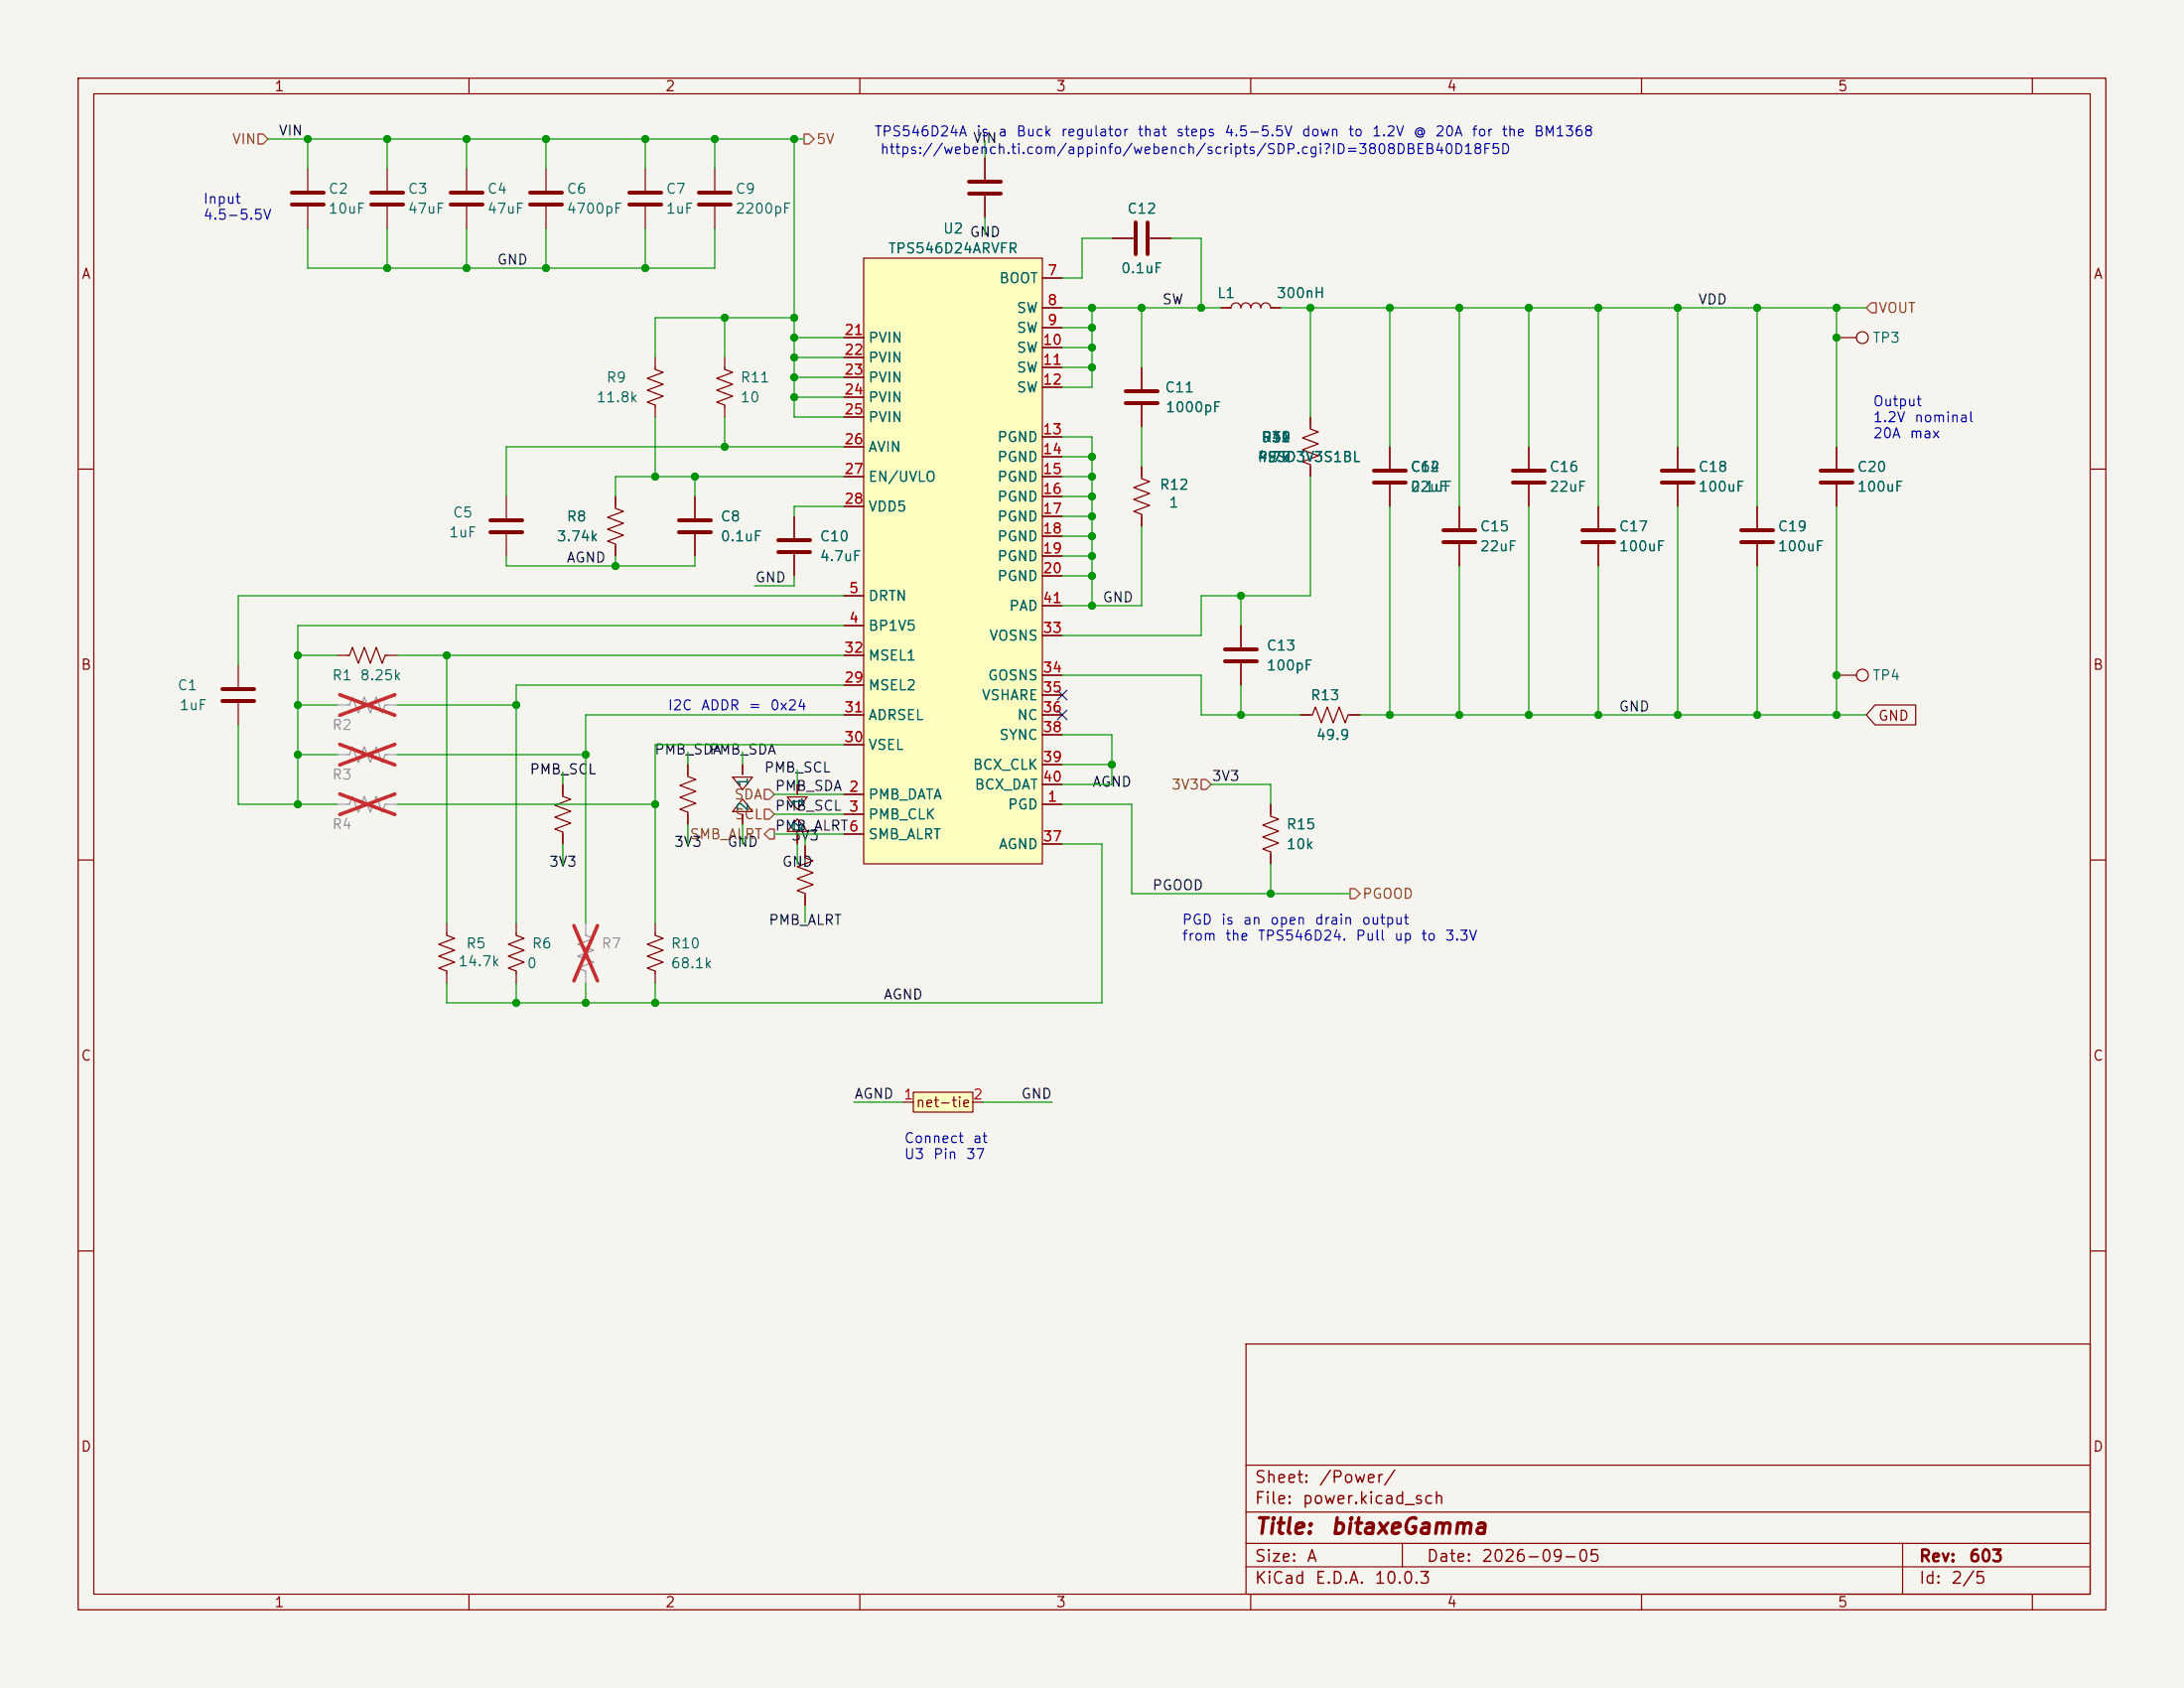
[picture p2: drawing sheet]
<svg xmlns="http://www.w3.org/2000/svg" width="279mm" height="216mm" viewBox="0 0 279 216" stroke-linecap="round" stroke-linejoin="round" font-family="sans-serif">
<path d="M0 0h279.4v215.9h-279.4z" fill="#f5f4ef" stroke="#f5f4ef" stroke-width=".13"/>
<g fill="none" stroke="#840000" stroke-width=".15">
<path d="M10 10h259.4v195.9h-259.4zM12 12h255.4v191.9h-255.4zM60 10v2M110 10v2M160 10v2M210 10v2M260 10v2M10 60h2M88.9 63.5v2.8M88.9 68.3v2.8M267.4 60h2M158.7 80v2.8"/>
<path d="M158.7 84.8v2.8M10 110h2M267.4 110h2M10 160h2M159.4 171.9h108v32h-108zM267.4 160h2M159.4 197.4h108M159.4 193.4h108M159.4 187.4h108M179.4 197.4v3M243.4 197.4v6.5M60 203.9v2"/>
<path d="M110 203.9v2M159.4 200.4h108M160 203.9v2M210 203.9v2M260 203.9v2"/>
</g>
<path d="M86.9 66.5h4M86.9 68.1h4M156.7 83.1h4.1M156.7 84.6h4.1" fill="none" stroke="#840000" stroke-width=".51"/>
<path d="M110.5 33h22.8v77.5h-22.8z" fill="#ffffc2"/>
<g fill="none" stroke="#840000" stroke-width=".15">
<path d="M110.5 33h22.8v77.5h-22.8zM133.3 35.6h2.6M133.3 39.4h2.6M107.9 43.2h2.6M107.9 45.7h2.6M107.9 48.3h2.6M107.9 50.8h2.6M107.9 53.3h2.6M107.9 57.2h2.6M133.3 41.9h2.6M133.3 44.5h2.6M133.3 47h2.6"/>
<path d="M133.3 49.5h2.6M133.3 55.9h2.6M133.3 58.4h2.6M107.9 76.2h2.6M107.9 61h2.6M107.9 64.8h2.6M133.3 61h2.6M133.3 63.5h2.6M133.3 66h2.6M133.3 68.6h2.6M133.3 71.1h2.6M133.3 73.7h2.6"/>
<path d="M133.3 77.5h2.6M93.7 99.4h2.6l-1.3 1.6zM95 97.8v1.3M107.9 80h2.6M107.9 87.6h2.6M107.9 95.3h2.6M107.9 91.4h2.6M107.9 83.8h2.6M133.3 91.4h2.6M133.3 81.3h2.6M133.3 86.4h2.6M133.3 88.9h2.6"/>
<path d="M133.3 94h2.6M133.3 97.8h2.6M95 102.2l1.3 1.6h-2.6zM95 104.1v1.3M107.9 101.6h2.6M107.9 104.1h2.6M107.9 106.7h2.6M133.3 102.9h2.6M133.3 108h2.6M133.3 100.3h2.6M162.6 102.9v1.5l1 .4-2.1 .7 2.1 .8-2.1 .8 2.1 .7-2.1 .8 1.1 .4v1.5"/>
</g>
<path d="M116.8 139.7h7.7v2.5h-7.7z" fill="#ffffc2"/>
<g fill="none" stroke="#840000" stroke-width=".15">
<path d="M39.4 21.6v2.8M39.4 26.4v2.8M49.5 21.6v2.8M49.5 26.4v2.8M59.7 21.6v2.8M59.7 26.4v2.8M69.8 21.6v2.8M69.8 26.4v2.8M82.5 21.6v2.8M82.5 26.4v2.8M91.4 21.6v2.8M91.4 26.4v2.8"/>
<path d="M126 20.2v2.8M126 25v2.8M133.3 39.4h2.6M133.3 35.6h2.6M142.2 30.5h2.8M147.1 30.5h2.8M156.2 39.4h1.3a.64 .64 0 0 1 .6-.7 .64 .64 0 0 1 .6 .7 .64 .64 0 0 1 .7-.7 .64 .64 0 0 1 .6 .7 .64 .64 0 0 1 .7-.7 .64 .64 0 0 1 .6 .7 .64 .64 0 0 1 .6-.7 .64 .64 0 0 1 .7 .7h1.2M83.8 45.7v1.5l1 .4-2 .8 2 .7-2 .8 2 .8-2 .7 1 .4v1.5M92.7 45.7v1.5l1 .4-2 .8 2 .7-2 .8 2 .8-2 .7 1 .4v1.5M107.9 43.2h2.6M107.9 45.7h2.6M107.9 48.3h2.6"/>
<path d="M107.9 50.8h2.6M107.9 53.3h2.6M107.9 57.2h2.6M133.3 41.9h2.6M133.3 44.5h2.6M133.3 47h2.6M133.3 49.5h2.6M133.3 55.9h2.6M133.3 58.4h2.6M146 59.7v1.5l1.1 .4-2.1 .8 2.1 .7-2.1 .8 2.1 .7-2.1 .8 1 .4v1.5M146 47v2.8M146 51.8v2.8"/>
<path d="M167.6 53.3v1.6l1.1 .3-2.1 .8 2.1 .8-2.1 .7 2.1 .8-2.1 .8 1 .3v1.6M177.8 57.2v2.7M195.6 57.2v2.7M214.6 57.2v2.7M234.9 57.2v2.7M234.9 43.2h2.6M64.8 63.5v2.8M64.8 68.3v2.8M78.7 63.5v1.5l1.1 .4-2.1 .8 2.1 .7-2.1 .8 2.1 .8-2.1 .7 1 .4v1.5M88.9 63.5v2.8M88.9 68.3v2.8M101.6 66v2.8"/>
<path d="M101.6 70.9v2.8M107.9 76.2h2.6M107.9 61h2.6M107.9 64.8h2.6M133.3 61h2.6M133.3 63.5h2.6M133.3 66h2.6M133.3 68.6h2.6M133.3 71.1h2.6M133.3 73.7h2.6M133.3 77.5h2.6M177.8 62v2.8"/>
<path d="M186.7 64.8v2.8M186.7 69.6v2.8M195.6 62v2.8M204.5 64.8v2.8M204.5 69.6v2.8M214.6 62v2.8M224.8 64.8v2.8M224.8 69.6v2.8M234.9 62v2.8M30.5 85.1v2.8M30.5 89.9v2.8M43.2 83.8h1.5l.4-1 .7 2 .8-2 .8 2 .7-2 .8 2 .4-1h1.5"/>
<path d="M88 97.8v1.5l1 .4-2 .8 2 .7-2 .8 2 .7-2 .8 1 .4v1.5M95 97.8v1.3M107.9 91.4h2.6M107.9 83.8h2.6M107.9 80h2.6M107.9 87.6h2.6M107.9 95.3h2.6M133.3 91.4h2.6M133.3 86.4h2.6M133.3 81.3h2.6M133.3 88.9h2.6M133.3 94h2.6"/>
<path d="M133.3 97.8h2.6M158.7 80v2.8M158.7 84.8v2.8M166.4 91.4h1.5l.4-1 .7 2.1 .8-2.1 .8 2.1 .7-2.1 .8 2.1 .4-1.1h1.5M234.9 86.4h2.6M239.9 90.2h5.2v2.5h-5.2l-1.1-1.3zM57.1 118.1v1.5l1.1 .4-2.1 .8 2.1 .7-2.1 .8 2.1 .8-2.1 .7 1 .4v1.5M66 118.1v1.5l1.1 .4-2.1 .8 2.1 .7-2.1 .8 2.1 .8-2.1 .7 1 .4v1.5M72 100.3v1.6l1 .3-2 .8 2 .8-2 .7 2 .8-2 .7 1 .4v1.6M83.8 118.1v1.5l1 .4-2 .8 2 .7-2 .8 2 .8-2 .7 1 .4v1.5M95 104.1v1.3M100.7 101.9h2.6l-1.3 1.6z"/>
<path d="M102 104.7l1.3 1.6h-2.6zM102 100.3v1.3M102 106.7v1.3M103 108.2v1.5l1 .4-2 .8 2 .7-2 .8 2 .7-2 .8 1 .4v1.5M107.9 101.6h2.6M107.9 104.1h2.6M107.9 106.7h2.6M133.3 102.9h2.6M133.3 108h2.6M133.3 100.3h2.6M162.6 102.9v1.2M162.6 109.2v1.3"/>
<path d="M116.8 139.7h7.7v2.5h-7.7zM115.6 141h1.2M124.5 141h1.2"/>
<circle cx="238.3" cy="43.2" r=".76"/>
<circle cx="238.3" cy="86.4" r=".76"/>
</g>
<path d="M43.2 96.5h1.5l.4-1 .7 2 .8-2 .8 2 .7-2 .8 2 .4-1h1.5M43.2 90.2h1.5l.4-1 .7 2 .8-2 .8 2 .7-2 .8 2 .4-1h1.5M43.2 102.9h1.5l.4-1 .7 2 .8-2 .8 2 .7-2 .8 2 .4-1h1.5M74.9 118.1v1.5l1 .4-2 .8 2 .7-2 .8 2 .8-2 .7 1 .4v1.5" fill="none" stroke="#9c9b98" stroke-width=".15"/>
<path d="M43.5 95.2l7 2.6M43.5 88.9l7 2.6M50.5 95.2l-7 2.6M50.5 88.9l-7 2.6M43.5 101.6l7 2.6M50.5 101.6l-7 2.6M73.4 118.4l3 7.1M76.4 118.4l-3 7.1" fill="none" stroke="#e12e31" stroke-width=".46"/>
<g fill="none" stroke="#840000" stroke-width=".51">
<path d="M37.3 24.6h4.1M37.3 26.2h4.1M47.5 24.6h4.1M47.5 26.2h4.1M57.7 24.6h4M57.7 26.2h4M67.8 24.6h4.1M67.8 26.2h4.1M80.5 24.6h4.1M80.5 26.2h4.1M89.4 24.6h4.1M89.4 26.2h4.1"/>
<path d="M124 23.2h4M124 24.8h4M145.3 28.4v4.1M146.8 28.4v4.1M144 51.6h4.1M144 50h4.1M62.7 68.1h4.1M62.7 66.5h4.1M99.6 69.1h4M99.6 70.6h4M175.8 60.2h4M175.8 61.7h4"/>
<path d="M184.7 67.8h4M184.7 69.3h4M193.5 60.2h4.1M193.5 61.7h4.1M202.4 67.8h4.1M202.4 69.3h4.1M212.6 60.2h4.1M212.6 61.7h4.1M222.8 67.8h4M222.8 69.3h4M232.9 60.2h4.1M232.9 61.7h4.1"/>
<path d="M28.4 88.1h4.1M28.4 89.7h4.1"/>
</g>
<path d="M33 17.1h.7l.6 .7-.6 .6h-.7zM102.9 17.1h.6l.6 .7-.6 .6h-.6zM238.8 39.4l.6-.7h.6v1.3h-.6zM153.7 99.7h.6l.6 .6-.6 .7h-.6zM97.8 101h.6l.7 .6-.7 .6h-.6zM97.8 103.5h.6l.7 .6-.7 .7h-.6zM98.4 106h.7v1.3h-.7l-.6-.6zM172.7 113.7h.7l.6 .6-.6 .6h-.7z" fill="none" stroke="#725600" stroke-width=".15"/>
<g fill="none" stroke="#009600" stroke-width=".15">
<path d="M34.3 17.8h68.6M39.4 17.8v3.8M49.5 17.8v3.8M59.7 17.8v3.8M69.8 17.8v3.8M82.5 17.8v3.8M91.4 17.8v3.8M101.6 17.8v35.5h6.3M126 18v2.2M39.4 29.2v5.1h52v-5.1M49.5 29.2v5.1M59.7 29.2v5.1"/>
<path d="M69.8 29.2v5.1M82.5 29.2v5.1M126 27.8v2.2M135.9 39.4h20.3M139.7 39.4v10.1h-3.8M142.2 30.5h-3.8v5.1h-2.5M146 39.4v7.6M149.9 30.5h3.8v8.9M163.8 39.4h75M167.6 39.4v13.9M177.8 39.4v17.8M186.7 39.4v25.4"/>
<path d="M195.6 39.4v17.8M204.5 39.4v25.4M214.6 39.4v17.8M224.8 39.4v25.4M234.9 39.4v17.8M83.8 53.3v7.7M92.7 40.6v5.1M92.7 53.3v3.9M101.6 40.6h-17.8v5.1M101.6 43.2h6.3M101.6 48.3h6.3M101.6 50.8h6.3"/>
<path d="M101.6 45.7h6.3M107.9 57.2h-43.1v6.3M135.9 55.9h3.8v21.6M135.9 44.5h3.8M135.9 47h3.8M135.9 58.4h3.8M135.9 41.9h3.8M146 54.6v5.1M64.8 71.1v1.3h24.1v-1.3M78.7 71.1v1.3M88.9 61v2.5M101.6 73.7v1.2h-5.1"/>
<path d="M107.9 76.2h-77.4v8.9M107.9 64.8h-6.3v1.2M107.9 61h-29.2v2.5M135.9 73.7h3.8M135.9 66h3.8M135.9 71.1h3.8M135.9 68.6h3.8M135.9 61h3.8M135.9 63.5h3.8M146 67.3v10.2h-10.1M158.7 76.2v3.8M167.6 61v15.2h-13.9v5.1h-17.8"/>
<path d="M177.8 64.8v26.6M186.7 72.4v19M195.6 64.8v26.6M204.5 72.4v19M214.6 64.8v26.6M224.8 72.4v19M234.9 64.8v26.6M30.5 92.7v10.2h12.7M38.1 96.5h5.1M38.1 83.8h5.1M38.1 90.2h5.1M50.8 96.5h24.1"/>
<path d="M50.8 83.8h57.1M50.8 90.2h15.2M57.1 83.8v34.3M72 98.7v1.6M88 96.2v1.6M95 96.2v1.6M102 98.5v1.8M107.9 91.4h-33v26.7M107.9 80h-69.8v22.9M107.9 87.6h-41.9v30.5M107.9 95.3h-24.1v22.8M135.9 86.4h17.8v5h12.7"/>
<path d="M135.9 94h6.3v6.3h-6.3M135.9 97.8h6.3M158.7 87.6v3.8M174 91.4h64.8M50.8 102.9h33M72 108v2.5M88 105.4v2.6M95 105.4v2.6M99.1 104.1h8.8M99.1 101.6h8.8M99.1 106.7h8.8M102 108v2.5"/>
<path d="M103 107.2v1M103 115.8v2.2M135.9 108h5.1v20.3h-83.9v-2.6M135.9 102.9h8.9v11.4h27.9M154.9 100.3h7.7v2.6M162.6 110.5v3.8M66 125.7v2.6M74.9 125.7v2.6M83.8 125.7v2.6M109.2 141h6.4M125.7 141h8.9"/>
</g>
<path d="M135.3 88.3l1.2 1.2M135.3 90.8l1.2 1.2M136.5 88.3l-1.2 1.2M136.5 90.8l-1.2 1.2" fill="none" stroke="#000084" stroke-width=".15"/>
<g fill="#009600" stroke="#009600" stroke-width=".13">
<circle cx="69.8" cy="34.3" r=".46"/>
<circle cx="59.7" cy="34.3" r=".46"/>
<circle cx="59.7" cy="17.8" r=".46"/>
<circle cx="82.5" cy="34.3" r=".46"/>
<circle cx="69.8" cy="17.8" r=".46"/>
<circle cx="49.5" cy="17.8" r=".46"/>
<circle cx="39.4" cy="17.8" r=".46"/>
<circle cx="49.5" cy="34.3" r=".46"/>
<circle cx="83.8" cy="61" r=".46"/>
<circle cx="38.1" cy="90.2" r=".46"/>
<circle cx="38.1" cy="83.8" r=".46"/>
<circle cx="66" cy="90.2" r=".46"/>
<circle cx="38.1" cy="96.5" r=".46"/>
<circle cx="38.1" cy="102.9" r=".46"/>
<circle cx="57.1" cy="83.8" r=".46"/>
<circle cx="88.9" cy="61" r=".46"/>
<circle cx="92.7" cy="57.2" r=".46"/>
<circle cx="158.7" cy="91.4" r=".46"/>
<circle cx="78.7" cy="72.4" r=".46"/>
<circle cx="101.6" cy="43.2" r=".46"/>
<circle cx="82.5" cy="17.8" r=".46"/>
<circle cx="91.4" cy="17.8" r=".46"/>
<circle cx="92.7" cy="40.6" r=".46"/>
<circle cx="101.6" cy="40.6" r=".46"/>
<circle cx="101.6" cy="48.3" r=".46"/>
<circle cx="101.6" cy="50.8" r=".46"/>
<circle cx="101.6" cy="45.7" r=".46"/>
<circle cx="101.6" cy="17.8" r=".46"/>
<circle cx="83.8" cy="128.3" r=".46"/>
<circle cx="74.9" cy="128.3" r=".46"/>
<circle cx="66" cy="128.3" r=".46"/>
<circle cx="83.8" cy="102.9" r=".46"/>
<circle cx="74.9" cy="96.5" r=".46"/>
<circle cx="142.2" cy="97.8" r=".46"/>
<circle cx="186.7" cy="39.4" r=".46"/>
<circle cx="195.6" cy="39.4" r=".46"/>
<circle cx="177.8" cy="39.4" r=".46"/>
<circle cx="186.7" cy="91.4" r=".46"/>
<circle cx="177.8" cy="91.4" r=".46"/>
<circle cx="195.6" cy="91.4" r=".46"/>
<circle cx="139.7" cy="66" r=".46"/>
<circle cx="167.6" cy="39.4" r=".46"/>
<circle cx="162.6" cy="114.3" r=".46"/>
<circle cx="139.7" cy="77.5" r=".46"/>
<circle cx="234.9" cy="91.4" r=".46"/>
<circle cx="224.8" cy="91.4" r=".46"/>
<circle cx="214.6" cy="91.4" r=".46"/>
<circle cx="204.5" cy="91.4" r=".46"/>
<circle cx="234.9" cy="43.2" r=".46"/>
<circle cx="204.5" cy="39.4" r=".46"/>
<circle cx="214.6" cy="39.4" r=".46"/>
<circle cx="234.9" cy="86.4" r=".46"/>
<circle cx="234.9" cy="39.4" r=".46"/>
<circle cx="224.8" cy="39.4" r=".46"/>
<circle cx="146" cy="39.4" r=".46"/>
<circle cx="153.7" cy="39.4" r=".46"/>
<circle cx="139.7" cy="41.9" r=".46"/>
<circle cx="139.7" cy="44.5" r=".46"/>
<circle cx="139.7" cy="39.4" r=".46"/>
<circle cx="139.7" cy="73.7" r=".46"/>
<circle cx="139.7" cy="71.1" r=".46"/>
<circle cx="139.7" cy="68.6" r=".46"/>
<circle cx="158.7" cy="76.2" r=".46"/>
<circle cx="139.7" cy="47" r=".46"/>
<circle cx="139.7" cy="63.5" r=".46"/>
<circle cx="139.7" cy="58.4" r=".46"/>
<circle cx="139.7" cy="61" r=".46"/>
</g>
<g font-size="2" fill="#840000">
<text x="160.4" y="196.7">Title:</text>
<text x="170.1" y="196.7">bitaxeGamma</text>
</g>
<g font-size="1.5" fill="#840000">
<text x="160.4" y="190">Sheet:</text>
<text x="168.6" y="190">/Power/</text>
<text x="160.4" y="192.7">File:</text>
<text x="166.5" y="192.7">power.kicad_sch</text>
<text x="160.4" y="202.9">KiCad</text>
<text x="160.4" y="200.1">Size:</text>
<text x="167.1" y="200.1">A</text>
<text x="168.1" y="202.9">E.D.A.</text>
<text x="175.7" y="202.9">10.0.3</text>
<text x="182.4" y="200.1">Date:</text>
<text x="189.4" y="200.1">2026-09-05</text>
<text x="245.4" y="200.1">Rev:</text>
<text x="245.4" y="202.9">Id:</text>
<text x="249.5" y="202.9">2/5</text>
<text x="251.8" y="200.1">603</text>
</g>
<g font-size="1.3" fill="#840000">
<text x="35" y="12">1</text>
<text x="85" y="12">2</text>
<text x="135" y="12">3</text>
<text x="185" y="12">4</text>
<text x="235" y="12">5</text>
<text x="10.3" y="36">A</text>
<text x="267.7" y="36">A</text>
<text x="10.3" y="86">B</text>
<text x="267.7" y="86">B</text>
<text x="240.2" y="92.5">GND</text>
<text x="10.3" y="136">C</text>
<text x="267.7" y="136">C</text>
<text x="117.1" y="141.9">net-tie</text>
<text x="10.3" y="186">D</text>
<text x="267.7" y="186">D</text>
<text x="35" y="205.9">1</text>
<text x="85" y="205.9">2</text>
<text x="135" y="205.9">3</text>
<text x="185" y="205.9">4</text>
<text x="235" y="205.9">5</text>
</g>
<g font-size="1.3" fill="#0f0f0f">
<text x="35.6" y="17.7">VIN</text>
<text x="124.4" y="18.6">VIN</text>
<text x="63.5" y="34.2">GND</text>
<text x="124" y="30.6">GND</text>
<text x="148.6" y="39.2">SW</text>
<text x="217.2" y="39.2">VDD</text>
<text x="72.4" y="72.3">AGND</text>
<text x="96.5" y="74.8">GND</text>
<text x="141" y="77.3">GND</text>
<text x="207" y="91.3">GND</text>
<text x="67.7" y="99.4">PMB_SCL</text>
<text x="83.6" y="96.8">PMB_SDA</text>
<text x="90.6" y="96.8">PMB_SDA</text>
<text x="97.7" y="99.1">PMB_SCL</text>
<text x="99.1" y="101.5">PMB_SDA 2</text>
<text x="139.7" y="101">AGND</text>
<text x="154.9" y="100.2">3V3</text>
<text x="99.1" y="104">PMB_SCL 3</text>
<text x="99.1" y="106.6">PMB_ALRT6</text>
<text x="101.1" y="107.8">3V3</text>
<text x="70.1" y="111.2">3V3</text>
<text x="86.1" y="108.6">3V3</text>
<text x="93" y="108.6">GND</text>
<text x="100" y="111.2">GND</text>
<text x="98.2" y="118.6">PMB_ALRT</text>
<text x="147.3" y="114.2">PGOOD</text>
<text x="112.9" y="128.1">AGND</text>
<text x="109.2" y="140.8">AGND</text>
<text x="130.5" y="140.8">GND</text>
</g>
<g font-size="1.3" fill="#0000c2">
<text x="111.8" y="17.8">TPS546D24A</text>
<text x="124.8" y="17.8">is</text>
<text x="127.6" y="17.8">a</text>
<text x="129.9" y="17.8">Buck</text>
<text x="135.6" y="17.8">regulator</text>
<text x="145.4" y="17.8">that</text>
<text x="150.4" y="17.8">steps</text>
<text x="156.5" y="17.8">4.5-5.5V</text>
<text x="166.4" y="17.8">down</text>
<text x="172.4" y="17.8">to</text>
<text x="175.4" y="17.8">1.2V</text>
<text x="180.7" y="17.8">@</text>
<text x="183.5" y="17.8">20A</text>
<text x="188.2" y="17.8">for</text>
<text x="192" y="17.8">the</text>
<text x="196.1" y="17.8">BM1368</text>
<text x="112.5" y="20">https://webench.ti.com/appinfo/webench/scripts/SDP.cgi?ID=3808DBEB40D18F5D</text>
<text x="25.9" y="26.4">Input</text>
<text x="25.9" y="28.4">4.5-5.5V</text>
<text x="239.5" y="52.3">Output</text>
<text x="239.5" y="54.3">1.2V</text>
<text x="239.5" y="56.4">20A</text>
<text x="244.2" y="56.4">max</text>
<text x="244.8" y="54.3">nominal</text>
<text x="85.3" y="91.2">I2C</text>
<text x="89.6" y="91.2">ADDR</text>
<text x="95.7" y="91.2">=</text>
<text x="98.4" y="91.2">0x24</text>
<text x="151.1" y="118.6">PGD</text>
<text x="156.1" y="118.6">is</text>
<text x="158.9" y="118.6">an</text>
<text x="162.4" y="118.6">open</text>
<text x="168.1" y="118.6">drain</text>
<text x="174.1" y="118.6">output</text>
<text x="151.1" y="120.6">from</text>
<text x="156.7" y="120.6">the</text>
<text x="160.8" y="120.6">TPS546D24.</text>
<text x="173.3" y="120.6">Pull</text>
<text x="178.2" y="120.6">up</text>
<text x="181.7" y="120.6">to</text>
<text x="184.8" y="120.6">3.3V</text>
<text x="115.6" y="146.5">Connect</text>
<text x="115.6" y="148.6">U3</text>
<text x="119.3" y="148.6">Pin</text>
<text x="123.5" y="148.6">37</text>
<text x="124.4" y="146.5">at</text>
</g>
<g font-size="1.3" fill="#725600">
<text x="29.6" y="18.8">VIN</text>
<text x="104.3" y="18.8">5V</text>
<text x="240.2" y="40.3">VOUT</text>
<text x="149.8" y="101.3">3V3</text>
<text x="88.1" y="107.7">SMB_ALRT</text>
<text x="93.8" y="102.6">SDA</text>
<text x="93.9" y="105.1">SCL</text>
<text x="174.2" y="115.3">PGOOD</text>
</g>
<g font-size="1.3" fill="#006464">
<text x="41.9" y="25.1">C2</text>
<text x="41.9" y="27.6">10uF</text>
<text x="52.1" y="25.1">C3</text>
<text x="52.1" y="27.6">47uF</text>
<text x="62.2" y="25.1">C4</text>
<text x="62.2" y="27.6">47uF</text>
<text x="72.4" y="25.1">C6</text>
<text x="72.4" y="27.6">4700pF</text>
<text x="85.1" y="25.1">C7</text>
<text x="85.1" y="27.6">1uF</text>
<text x="94" y="25.1">C9</text>
<text x="94" y="27.6">2200pF</text>
<text x="144.1" y="27.6">C12</text>
<text x="113.5" y="32.7">TPS546D24ARVFR</text>
<text x="120.5" y="30.2">U2</text>
<text x="143.3" y="35.3">0.1uF</text>
<text x="127.7" y="36.5">BOOT</text>
<text x="130" y="40.3">SW</text>
<text x="155.6" y="38.4">L1</text>
<text x="163.2" y="38.4">300nH</text>
<text x="111" y="44.2">PVIN</text>
<text x="111" y="46.7">PVIN</text>
<text x="130" y="42.9">SW</text>
<text x="130" y="45.4">SW</text>
<text x="130" y="48">SW</text>
<text x="239.5" y="44.2">TP3</text>
<text x="76.2" y="51.8">11.8k</text>
<text x="77.5" y="49.2">R9</text>
<text x="94.6" y="49.2">R11</text>
<text x="94.6" y="51.8">10</text>
<text x="111" y="49.2">PVIN</text>
<text x="111" y="51.8">PVIN</text>
<text x="130" y="50.5">SW</text>
<text x="148.9" y="50.5">C11</text>
<text x="149" y="53">1000pF</text>
<text x="111" y="54.3">PVIN</text>
<text x="111" y="58.1">AVIN</text>
<text x="127.5" y="56.9">PGND</text>
<text x="127.5" y="59.4">PGND</text>
<text x="160.8" y="59.4">4.7k</text>
<text x="160.8" y="59.4">49.9</text>
<text x="160.8" y="59.4">PESD3V3S1BL</text>
<text x="161.3" y="56.9">D31</text>
<text x="161.3" y="56.9">D4</text>
<text x="161.3" y="56.9">D3</text>
<text x="161.3" y="56.9">R32</text>
<text x="161.3" y="56.9">R30</text>
<text x="161.3" y="56.9">R14</text>
<text x="161.3" y="56.9">R31</text>
<text x="111" y="61.9">EN/UVLO</text>
<text x="111" y="65.7">VDD5</text>
<text x="127.5" y="61.9">PGND</text>
<text x="127.5" y="64.5">PGND</text>
<text x="148.2" y="62.9">R12</text>
<text x="149.5" y="65.2">1</text>
<text x="180.3" y="60.7">C14</text>
<text x="180.3" y="63.2">22uF</text>
<text x="180.3" y="60.7">C62</text>
<text x="180.3" y="63.2">0.1uF</text>
<text x="198.1" y="60.7">C16</text>
<text x="198.1" y="63.2">22uF</text>
<text x="217.2" y="63.2">100uF</text>
<text x="217.2" y="60.7">C18</text>
<text x="237.5" y="63.2">100uF</text>
<text x="237.5" y="60.7">C20</text>
<text x="57.4" y="69">1uF</text>
<text x="57.8" y="66.5">C5</text>
<text x="71.1" y="69.6">3.74k</text>
<text x="72.4" y="67">R8</text>
<text x="92.1" y="67">C8</text>
<text x="92.1" y="69.6">0.1uF</text>
<text x="104.8" y="69.6">C10</text>
<text x="127.5" y="67">PGND</text>
<text x="127.5" y="69.6">PGND</text>
<text x="189.2" y="68.3">C15</text>
<text x="189.2" y="70.8">22uF</text>
<text x="207" y="70.8">100uF</text>
<text x="207" y="68.3">C17</text>
<text x="227.3" y="70.8">100uF</text>
<text x="227.3" y="68.3">C19</text>
<text x="104.8" y="72.1">4.7uF</text>
<text x="111" y="77.2">DRTN</text>
<text x="127.5" y="72.1">PGND</text>
<text x="127.5" y="74.6">PGND</text>
<text x="111" y="81">BP1V5</text>
<text x="126.5" y="82.3">VOSNS</text>
<text x="129" y="78.4">PAD</text>
<text x="161.9" y="83.5">C13</text>
<text x="22.6" y="88.6">C1</text>
<text x="42.4" y="87.3">R1</text>
<text x="46" y="87.3">8.25k</text>
<text x="111" y="88.6">MSEL2</text>
<text x="111" y="84.8">MSEL1</text>
<text x="125.5" y="89.9">VSHARE</text>
<text x="126.3" y="87.3">GOSNS</text>
<text x="161.9" y="86.1">100pF</text>
<text x="167.5" y="89.9">R13</text>
<text x="239.5" y="87.3">TP4</text>
<text x="22.9" y="91.1">1uF</text>
<text x="111" y="92.4">ADRSEL</text>
<text x="127.7" y="95">SYNC</text>
<text x="130" y="92.4">NC</text>
<text x="168.3" y="95">49.9</text>
<text x="96" y="100.7" transform="rotate(-90 96 100.7)">1</text>
<text x="111" y="96.2">VSEL</text>
<text x="124.4" y="98.8">BCX_CLK</text>
<text x="124.6" y="101.3">BCX_DAT</text>
<text x="96" y="103.9" transform="rotate(-90 96 103.9)">2</text>
<text x="103" y="106.4" transform="rotate(-90 103 106.4)">2</text>
<text x="103" y="103.3" transform="rotate(-90 103 103.3)">1</text>
<text x="111" y="102.6">PMB_DATA</text>
<text x="111" y="105.1">PMB_CLK</text>
<text x="111" y="107.7">SMB_ALRT</text>
<text x="128.8" y="103.8">PGD</text>
<text x="164.5" y="106.4">R15</text>
<text x="127.7" y="108.9">AGND</text>
<text x="164.5" y="108.9">10k</text>
<text x="58.5" y="123.9">14.7k</text>
<text x="59.5" y="121.6">R5</text>
<text x="67.3" y="124.2">0</text>
<text x="68" y="121.6">R6</text>
<text x="85.7" y="121.6">R10</text>
<text x="85.7" y="124.2">68.1k</text>
</g>
<g font-size="1.3" fill="#a90000">
<text x="133.9" y="35.5">7</text>
<text x="133.9" y="39.3">8</text>
<text x="133.9" y="41.9">9</text>
<text x="107.9" y="43.2">21</text>
<text x="107.9" y="45.7">22</text>
<text x="133.3" y="44.4">10</text>
<text x="133.3" y="47">11</text>
<text x="107.9" y="48.2">23</text>
<text x="107.9" y="50.8">24</text>
<text x="107.9" y="53.3">25</text>
<text x="133.3" y="49.5">12</text>
<text x="107.9" y="57.1">26</text>
<text x="133.3" y="55.9">13</text>
<text x="133.3" y="58.4">14</text>
<text x="107.9" y="60.9">27</text>
<text x="107.9" y="64.7">28</text>
<text x="133.3" y="60.9">15</text>
<text x="133.3" y="63.5">16</text>
<text x="133.3" y="66">17</text>
<text x="133.3" y="68.6">18</text>
<text x="133.3" y="71.1">19</text>
<text x="108.5" y="76.2">5</text>
<text x="133.3" y="73.6">20</text>
<text x="133.3" y="77.4">41</text>
<text x="107.9" y="83.8">32</text>
<text x="108.5" y="80">4</text>
<text x="133.3" y="81.3">33</text>
<text x="107.9" y="87.6">29</text>
<text x="133.3" y="86.3">34</text>
<text x="133.3" y="88.9">35</text>
<text x="107.9" y="95.2">30</text>
<text x="107.9" y="91.4">31</text>
<text x="133.3" y="91.4">36</text>
<text x="133.3" y="94">38</text>
<text x="108.5" y="101.6">2</text>
<text x="133.3" y="97.8">39</text>
<text x="133.3" y="100.3">40</text>
<text x="108.5" y="104.1">3</text>
<text x="108.5" y="106.7">6</text>
<text x="133.3" y="107.9">37</text>
<text x="133.9" y="102.8">1</text>
<text x="115.5" y="140.9">1</text>
<text x="124.4" y="140.9">2</text>
</g>
<g font-size="1.3" fill="#939391">
<text x="42.4" y="93.7">R2</text>
<text x="42.4" y="100">R3</text>
<text x="42.4" y="106.4">R4</text>
<text x="76.8" y="121.6">R7</text>
</g>
</svg>
